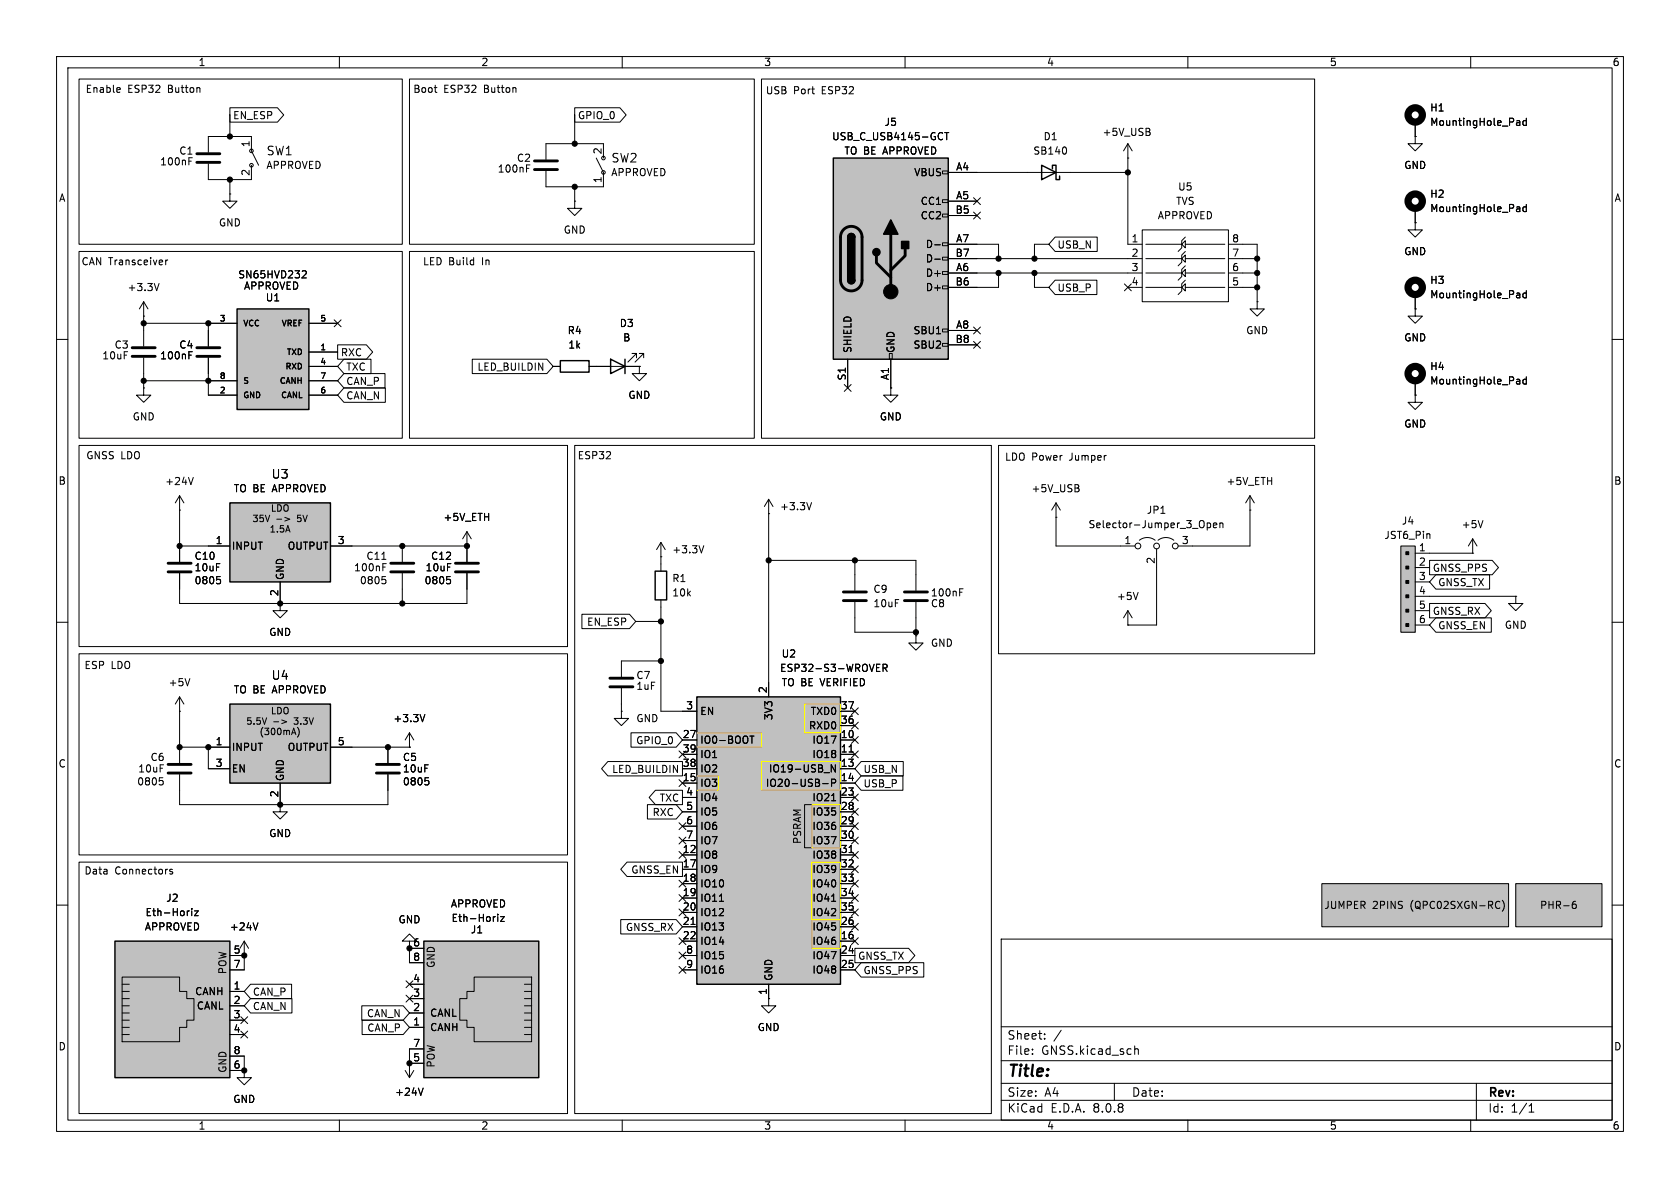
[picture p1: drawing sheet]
<svg xmlns="http://www.w3.org/2000/svg" width="297mm" height="210mm" viewBox="0 0 297 210" stroke-linecap="round" stroke-linejoin="round" font-family="sans-serif">
<g fill="none" stroke="#000" stroke-width=".18">
<path d="M10 10h277v190h-277zM12 12h273v186h-273zM60 10v2M110 10v2M160 10v2M210 10v2M260 10v2M10 60h2M285 60h2M10 110h2M285 110h2M10 160h2"/>
<path d="M177 166h108v32h-108zM285 160h2M60 198v2M110 198v2M160 198v2M177 194.5h108M177 191.5h108M177 187.5h108M177 181.5h108M182.5 186.3v.1M182.5 185.5v.1M184.7 183.6v.1"/>
<path d="M184.7 182.8v.1M187.6 182.1l-1.3 2M197 191.5v3M200.6 184.9v1.5M200.6 185.5l.2-.1 .4 .1v.9M210 198v2M260 198v2M261 191.5v6.5M270.3 196.6h.9M270.3 195.5l.4-.4v1.5"/>
</g>
<path d="M233.7 156.2h33v7.6h-33z" fill="#c0c0c0"/>
<g fill="none" stroke="#000" stroke-width=".18">
<path d="M250.2 39.4v1.2h1.3l-1.3 1.3-1.3-1.3h1.3M250.2 39.4h.1M250.2 24.1v1.3h1.3l-1.3 1.3-1.3-1.3h1.3M250.2 24.1h.1M250.2 21.6v2.5M250.2 36.8v2.6M268.3 21.3h.2l.2 .2v.7M268.3 36.6h.2l.2 .1v.7M268.7 37.3l-.4 .1M268.7 36.9h-.4M268.7 22.1l-.4 .1M268.7 21.6l-.4 .1"/>
<path d="M269.8 36.6h-.3l-.3 .2 .2 .5h.4M269.8 20.9v1.3M269.8 36.1v1.3M269.8 21.4l-.3-.1-.3 .3 .2 .5h.4M25.4 58.4v2.8M36.8 58.4v2.8M25.4 63.2v2.8M33.4 62.8h.4M36.8 63.2v2.8M186.7 91.4h.1M186.7 88.9l-.8 1.3M186.7 88.9v2.5"/>
<path d="M186.7 88.9l.8 1.3M190.5 86.3l.3 .2-.1 .3-.2 .1M190.6 85.7l.1 .2-.1 .3M198.1 96.5h2.6M201.4 95.5a2.26 2.26 0 0 1 2.8 0M204.5 97v3.3M204.7 95.5a2.26 2.26 0 0 1 2.8 0M208.3 96.5h2.5M213.4 92.4v1.3M213.4 92.5l.4-.1 .2 .3-.1 .5h-.5M214.5 92.9l.6-.2v-.2l-.4-.1-.2 .2 .1 .6h.5M215.7 92.6l.1-.2 .3 .1 .1 .8"/>
<path d="M215.7 92.4v.9M221 90.2h.1M221 87.6l-.8 1.3M221 87.6v2.6M221 87.6l.7 1.3M260.3 97.8h.1M260.3 95.3l-.7 1.2M260.3 95.3v2.5M260.3 95.3l.8 1.2M262.2 92l-.5 1.3M199.4 110.5h.1M199.4 108l-.8 1.2"/>
<path d="M199.4 108v2.5M199.4 108l.8 1.2M201.2 104.7l-.4 1.3M233.7 156.2h33v7.6h-33zM264.9 159.3l.3 .2M265.6 159.1a1.46 1.46 0 0 1 0 2M265.2 160.5l-.3 .1"/>
<circle cx="201.2" cy="96.5" r=".51"/>
<circle cx="204.5" cy="96.5" r=".51"/>
<circle cx="207.8" cy="96.5" r=".51"/>
</g>
<path d="M23.4 63h4M23.4 61.5h4M34.8 63h4.1M34.8 61.5h4.1" fill="none" stroke="#000" stroke-width=".51"/>
<g fill="none" stroke="#000" stroke-width="1.3">
<circle cx="250.2" cy="35.6" r="1.27"/>
<circle cx="250.2" cy="20.3" r="1.27"/>
</g>
<path d="M247.6 96.5h2.6v15.3h-2.6z" fill="#c0c0c0"/>
<path d="M248.5 97.5h.5v.5h-.5zM248.5 110.2h.5v.5h-.5zM248.5 107.7h.5v.5h-.5zM248.5 105.2h.5v.5h-.5zM248.5 102.6h.5v.5h-.5zM248.5 100.1h.5v.5h-.5z" fill="#000" stroke="#000" stroke-width=".18"/>
<path d="M247.6 96.5h2.6v15.3h-2.6zM250.2 97.8h2.5M250.2 100.3h2.5M250.2 102.9h2.5M250.2 105.4h2.5M250.2 108h2.5M250.2 110.5h2.5" fill="none" stroke="#000" stroke-width=".18"/>
<path d="M268 156.2h15.2v7.6h-15.2z" fill="#c0c0c0"/>
<g fill="none" stroke="#000" stroke-width=".18">
<path d="M181.6 30.5h7.6M188.4 26.1l.1 .4-.1 .6M25.4 55.9h.1M25.4 53.3l-.8 1.3M25.4 53.3v2.6M25.4 53.3l.8 1.3M28.1 50.1l-.4 1.3M250.2 54.6v1.3h1.3l-1.3 1.3-1.3-1.3h1.3M250.2 54.6h.1M250.2 52.1v2.5M268.3 51.8h.2l.2 .2v.6M268.7 52.6h-.4"/>
<path d="M268.7 52.1l-.4 .1M269.8 51.9l-.3-.1-.3 .2 .2 .6h.4M269.8 51.4v1.2M25.4 68.6v1.3h1.3l-1.3 1.2-1.3-1.2h1.3M25.4 68.6h.1M97.8 64.8h1.3M104.1 64.8h1.3M113 64.8v1.2h1.3l-1.3 1.3-1.2-1.3h1.2M113 64.8h.1M250.2 69.9v1.2h1.3l-1.3 1.3-1.3-1.3h1.3M250.2 69.9h.1M250.2 67.3v2.6"/>
<path d="M268.3 67h.2l.2 .2v.7M268.7 67.8l-.4 .1M268.7 67.3l-.4 .1M269.8 66.6v1.3M269.8 67.1l-.3-.1-.3 .3 .2 .5h.4M116.8 98.4h.1M116.8 95.9l-.7 1.3M116.8 95.9v2.5M116.8 95.9l.8 1.3M124.4 96.5l-.4 1.2M268 105.4v1.3h1.2l-1.2 1.3-1.3-1.3h1.3M268 105.4h.1"/>
<path d="M268 156.2h15.2v7.6h-15.2zM278 159.9l.4-.1 .3 .3-.1 .4-.4 .1-.2-.1M278.6 159.3l-.4 .1-.2 .2M43.2 168.9h.1M43.2 166.4l-.8 1.2M43.2 166.4v2.5M43.2 166.4l.7 1.2M45.6 163.1l-.4 1.3"/>
</g>
<g fill="none" stroke="#000" stroke-width="1.3">
<circle cx="250.2" cy="50.8" r="1.27"/>
<circle cx="250.2" cy="66" r="1.27"/>
</g>
<path d="M184.1 29.2l2.6 1.3-2.6 1.3zM186.1 29.8v-.6h.6v2.6h.6v-.7M99.1 63.8h5v2h-5z" fill="none" stroke="#000" stroke-width=".25"/>
<path d="M41.9 54.6h12.7v17.8h-12.7z" fill="#c0c0c0"/>
<path d="M41.9 54.6h12.7v17.8h-12.7z" fill="none" stroke="#000" stroke-width=".25"/>
<g fill="none" stroke="#000" stroke-width=".18">
<path d="M33.4 28.5h.4M36.8 24.1v2.8M36.8 29v2.8M40.6 34.3v1.3h1.3l-1.3 1.2-1.2-1.2h1.2M40.6 34.3h.1M44.4 24.1v2.6l1.3 2.5M44.4 29.2v2.6M93.1 29.8h.4M96.5 25.4v2.8M96.5 30.2v2.8M101.6 35.6v1.2h1.3l-1.3 1.3-1.3-1.3h1.3M101.6 35.6h.1"/>
<path d="M105.4 27.9l1.3 2.6v2.5M106.7 25.4v2.5M36.8 57.2h5.1M53.6 47.9h.4l.2 .3-.8 .9h.8M54.6 57.2h5.1M36.8 69.9h5.1M36.8 67.3h5.1M54.6 62.2h5.1M54.6 69.9h5.1M54.6 64.8h5.1M54.6 67.3h5.1M43.2 189.2v1.3h1.2l-1.2 1.3-1.3-1.3h1.3"/>
<path d="M43.2 189.2h.1"/>
<circle cx="44.5" cy="29.2" r=".32"/>
<circle cx="44.5" cy="26.7" r=".32"/>
<circle cx="106.7" cy="27.9" r=".32"/>
<circle cx="106.7" cy="30.5" r=".32"/>
</g>
<path d="M34.8 28.7h4.1M34.8 27.2h4.1M94.5 30h4.1M94.5 28.4h4.1" fill="none" stroke="#000" stroke-width=".51"/>
<path d="M20.3 166.4h20.3v24.1h-20.3z" fill="#c0c0c0"/>
<path d="M107.9 63.5l2.6 1.3-2.6 1.2zM110.5 63.5v2.5M20.3 166.4h20.3v24.1h-20.3z" fill="none" stroke="#000" stroke-width=".25"/>
<g fill="none" stroke="#000" stroke-width=".18">
<path d="M105.4 64.8h7.6M112.5 63.2v-.7h-.7h.7l-1.5 1.5M113.8 63.2v-.7h-.8h.8l-1.5 1.5M109.9 116.8v2.8M109.9 121.7v2.8M21.6 179.1h1.3M21.6 177.8h1.3M21.6 176.5h1.3M21.6 172.7h10.1v2.6h1.3v1.2h1.3v3.8h-1.3v1.3h-1.3v2.6h-10.1zM21.6 175.3h1.3M21.6 174h1.3M33.9 160.6v.1"/>
<path d="M33.9 161v.9M34.4 161h.6l-.6 .9h.6M40.6 175.3h2.6M40.6 177.8h2.6M40.6 168.9h2.6M40.6 171.5h2.6M21.6 182.9h1.3M21.6 181.6h1.3M21.6 180.3h1.3M40.6 180.3h2.6M40.6 182.9h2.6M40.6 189.2h2.6"/>
<path d="M40.6 186.7h2.6"/>
</g>
<path d="M107.8 119.9h4.1M107.8 121.4h4.1" fill="none" stroke="#000" stroke-width=".51"/>
<path d="M74.9 166.4h20.3v24.1h-20.3z" fill="#c0c0c0"/>
<path d="M74.9 166.4h20.3v24.1h-20.3z" fill="none" stroke="#000" stroke-width=".25"/>
<g fill="none" stroke="#000" stroke-width=".18">
<path d="M135.9 90.8h.1M135.9 88.3l-.8 1.2M135.9 88.3v2.5M135.9 88.3l.8 1.2M143.5 88.8l-.5 1.3M33.6 120l-.5 1.2M151.1 101.6v2.8M151.1 106.4v2.8M161.9 112.4v1.3h1.3l-1.3 1.2-1.2-1.2h1.2M161.9 112.4h.1M161.9 101.6v2.8M161.9 106.4v2.8"/>
<path d="M169.7 104.7h.4M169.7 104.1h.6M28.2 137.5h.6M28.6 138l.3 .2v.3l-.3 .3M31.7 125.7h.1M31.7 123.2v2.5M31.7 132.1v2.8M31.7 136.9v2.8M31.7 123.2l-.7 1.3M31.7 123.2l.8 1.3M72.4 179.1h2.5M72.4 176.5h2.5"/>
<path d="M72.4 174h2.5M72.4 167.6h2.5M72.4 170.2h2.5M83.8 172.7h10.2v11.5h-10.2v-2.6h-1.3v-1.3h-1.2v-3.8h1.2v-1.2h1.3zM88 161.6v.1M88 162v.9M88.5 162h.6l-.6 .9h.6M92.7 174h1.3M92.7 175.3h1.3M92.7 176.5h1.3M92.7 177.8h1.3M92.7 179.1h1.3"/>
<path d="M72.4 181.6h2.5M72.4 188h2.5M72.4 185.4h2.5M92.7 180.3h1.3M92.7 181.6h1.3M92.7 182.9h1.3"/>
</g>
<path d="M149.1 106.2h4.1M149.1 104.6h4.1M159.9 106.2h4.1M159.9 104.6h4.1M29.7 136.7h4.1M29.7 135.1h4.1" fill="none" stroke="#000" stroke-width=".51"/>
<g fill="#c0c0c0">
<path d="M123.2 123.2h25.4v50.8h-25.4z"/>
<path d="M123.2 137.2h3.8v2.5h-3.8z"/>
<path d="M123.2 129.5h11.4v2.6h-11.4z"/>
<path d="M134.6 134.6h14v5.1h-14z"/>
<path d="M142.2 124.5h6.4v5h-6.4z"/>
<path d="M143.5 162.6h5.1v5h-5.1z"/>
<path d="M143.5 152.4h5.1v10.2h-5.1z"/>
<path d="M143.5 142.2h5.1v7.7h-5.1z"/>
</g>
<path d="M123.2 123.2h25.4v50.8h-25.4z" fill="none" stroke="#000" stroke-width=".25"/>
<g fill="none" stroke="#000" stroke-width=".18">
<path d="M155 118h.4M155 118.7h.6M155 117.4h.6M156.1 118.1l.6-.1 .1-.2v-.3l-.7-.1v1.3M156.4 118.1l.4 .6M120.6 130.8h2.6M120.6 133.4h2.6M120.6 135.9h2.6M120.6 138.4h2.6M120.6 125.7h2.6M132.6 130.1h.7M132.9 130.1v1.3"/>
<path d="M135.9 120.7v2.5M145.4 138.5h1M145.7 136.6h1M147 138.4l.6-.1 .1-.1v-.3l-.7-.2v1.3M147.7 135.2v1.3l-.7-1.3v1.3M148.6 130.8h2.5M148.6 133.4h2.5M148.6 135.9h2.5M148.6 138.4h2.5M148.6 125.7h2.5M148.6 128.3h2.5M150.1 132.9h.7"/>
<path d="M120.6 151.1h2.6M120.6 153.7h2.6M120.6 156.2h2.6M120.6 158.8h2.6M120.6 141h2.6M120.6 143.5h2.6M120.6 146.1h2.6M120.6 148.6h2.6M127.2 159.3h.7M143.5 142.2h-1.3v7.7h1.3M147 159.3h.7M147 141.5h.7"/>
<path d="M148.6 151.1h2.5M148.6 153.7h2.5M148.6 156.2h2.5M148.6 158.8h2.5M148.6 141h2.5M148.6 143.5h2.5M148.6 146.1h2.5M148.6 148.6h2.5M150.1 150.7h.7M120.6 166.4h2.6M120.6 161.3h2.6M120.6 163.8h2.6"/>
<path d="M120.6 168.9h2.6M120.6 171.5h2.6M122.2 163.4h.7M135.9 176.5v1.3h1.3l-1.3 1.3-1.3-1.3h1.3M135.9 176.5h.1M135.9 174v2.5M148.6 166.4h2.5M148.6 161.3h2.5M148.6 163.8h2.5M148.6 168.9h2.5M148.6 171.5h2.5"/>
</g>
<path d="M123.2 137.2h3.8v2.5h-3.8zM123.2 129.5h11.4v2.6h-11.4zM134.6 134.6h14v5.1h-14zM143.5 142.2h5.1v7.7h-5.1zM143.5 162.6h5.1v5h-5.1z" fill="none" stroke="#f90" stroke-width=".18"/>
<path d="M142.2 124.5h6.4v5h-6.4zM143.5 152.4h5.1v10.2h-5.1z" fill="none" stroke="#ff0" stroke-width=".18"/>
<path d="M40.6 124.5h17.8v13.9h-17.8z" fill="#c0c0c0"/>
<path d="M40.6 124.5h17.8v13.9h-17.8z" fill="none" stroke="#000" stroke-width=".25"/>
<g fill="none" stroke="#000" stroke-width=".18">
<path d="M36.8 132.1h3.8M36.8 135.9h3.8M44.4 126.9h-.6v.5l.1-.1 .4 .1 .1 .1v.4l-.2 .1-.4-.1M44.9 127.9v.1M45.4 127.9l.4 .1M46 126.9h-.6v.5l.4-.1M46.3 128.8a1.33 1.33 0 0 0 .2 1.5M46.4 126.9l.4 1.1 .3-1.1M47.5 128.7l-.4 .5 .4 .1v.5l-.2 .1-.5-.1M48.1 128.8l.1-.1a.61 .61 0 0 1 .4 .6 .61 .61 0 0 1-.4 .6l-.2-.5 .1-.6M48.2 125v1.2h.5M48.4 127.6h.9"/>
<path d="M49.1 125a.58 .58 0 0 1 .7 .6 .58 .58 0 0 1-.7 .6zM49.1 128.8l.2-.1a.61 .61 0 0 1 .4 .6 .61 .61 0 0 1-.4 .6l-.3-.5zM49.5 138.4v3.8M49.8 127.3l.9 .3-.9 .3M50.2 129.1v.8M50.2 129.2l.3-.1 .2 .2M50.2 125.2l.3-.2a.38 .38 0 0 1 .4 .4v.4a.38 .38 0 0 1-.3 .4 .38 .38 0 0 1-.4-.4zM50.7 129.3l.1-.2 .3 .1 .1 .7M50.7 129.3v.6M51.5 129.9l.4-1.2 .4 1.2M51.7 129.5h.5M52 126.9h.7l-.4 .4 .3 .1v.5l-.1 .1-.5-.1"/>
<path d="M52.6 128.6a1.31 1.31 0 0 1 0 1.7M53.2 127.9v.1M53.6 126.9h.7l-.4 .4 .4 .1v.5l-.2 .1-.5-.1M54.6 126.9l.4 1.1 .4-1.1M58.4 132.1h3.8M71.6 189.2l.8 1.3M72.4 188h.1M72.4 188v2.5M73.2 189.2l-.8 1.3M74.8 192.3l-.4 1.3"/>
</g>
<path d="M147.3 27.9h20.3v35.6h-20.3z" fill="#c0c0c0"/>
<g fill="none" stroke="#000" stroke-width=".18">
<path d="M166.3 23.4l.3 .2M166.6 37.8h1v.6h-1zM166.6 35.3h1v.5h-1zM166.6 30.2h1v.5h-1zM166.6 24.6l-.3 .1M167 23.4h.7M167.4 23.4v1.3M167.6 30.5h5.1M167.6 35.6h5.1M167.6 38.1h5.1M165.3 43.3h.9M165.3 45.8h.9"/>
<path d="M166.6 58.2h1v.5h-1zM166.6 50.5h1v.6h-1zM166.6 48h1v.5h-1zM166.6 45.5h1v.5h-1zM166.6 42.9h1v.5h-1zM167.6 48.3h5.1M167.6 43.2h5.1M167.6 58.4h5.1M167.6 50.8h5.1M167.6 45.7h5.1M149.9 63.5v5.1M157.2 62.5h.5v1h-.5z"/>
<path d="M157.5 68.6v1.3h1.2l-1.2 1.2-1.3-1.2h1.3M157.5 68.6h.1M157.5 63.5v5.1M166.6 60.7h1v.5h-1zM167.6 61h5.1M31.7 90.2h.1M31.7 87.6l-.7 1.3M31.7 87.6v2.6M31.7 96.5v2.8M31.7 87.6l.8 1.3M34.2 84.4l-.5 1.3M67.5 98.9h.7"/>
<path d="M67.7 99.6h.6M71.1 96.5v2.8M31.7 101.3v2.8M38.3 101.9h.6M38.8 102.4l.2 .3v.3l-.2 .2M67.6 101.9h.6M67.7 100.2h.4M68 102.4l.2 .3v.3l-.2 .2M71.1 101.3v2.8M72.4 132.1h.1M72.4 129.5l-.8 1.3M72.4 129.5v2.6"/>
<path d="M72.4 129.5l.8 1.3M75.1 126.3l-.4 1.3"/>
</g>
<path d="M147.3 27.9h20.3v35.6h-20.3zM149.9 49.5a.64 .64 0 0 0 .6 .7 .64 .64 0 0 0 .6-.7M149.9 41.9a.64 .64 0 0 1 .6-.6 .64 .64 0 0 1 .6 .6" fill="none" stroke="#000" stroke-width=".25"/>
<path d="M149.1 40.6a1.9 1.9 0 0 1 2.1-.4 1.9 1.9 0 0 1 1.2 1.7v7.6a1.91 1.91 0 0 1-1.9 1.9 1.91 1.91 0 0 1-1.9-1.9v-7.7l.2-.7zM154.9 45.2v1.3l2.6 2.5M157.5 41.4v10.2M160 43.9v1.3l-2.5 2.6M29.7 99.6h4.1M69.1 99.6h4.1M29.7 101.1h4.1M69.1 101.1h4.1" fill="none" stroke="#000" stroke-width=".51"/>
<g fill="#000" stroke="#000" stroke-width=".25">
<path d="M149.9 49.5h1.2a.64 .64 0 0 1-.6 .7 .64 .64 0 0 1-.6-.7zM149.9 41.9h1.2v7.6h-1.2zM150 41.5a.64 .64 0 0 1 .7-.2 .64 .64 0 0 1 .4 .6h-1.2zM157.5 38.9l1.2 2.5h-2.5zM159.4 42.7h1.3v1.2h-1.3z"/>
<circle cx="154.9" cy="44.6" r=".63"/>
</g>
<circle cx="157.5" cy="51.6" r="1.27" fill="#000" stroke="#000" stroke-width=".18"/>
<path d="M40.6 88.9h17.8v14h-17.8z" fill="#c0c0c0"/>
<path d="M40.6 88.9h17.8v14h-17.8zM115.8 101h2.1v5h-2.1z" fill="none" stroke="#000" stroke-width=".25"/>
<g fill="none" stroke="#000" stroke-width=".18">
<path d="M14 14h57.1v29.2h-57.1zM21.1 15.5l.2 .3-.6 .1M21.2 16.3h-.1M40.6 19h8.4l1.2 1.3-1.2 1.3h-8.4zM72.4 14h60.9v29.2h-60.9zM76.8 15.5h.4M77.1 16.3h.1M101.6 19h8l1.1 1.3-1.1 1.3h-8zM134.6 14h97.8v63.5h-97.8zM36.8 24.1h7.6M36.8 31.8h7.6M40.6 31.8h.1"/>
<path d="M40.6 20.3v3.8M40.6 31.8v2.5M96.5 25.4h10.2M96.5 33h10.2M101.6 20.3v5.1M101.6 33v2.6M166.3 23.4l.3 .2M166.6 24.6l-.3 .1M167 23.4h.7M167.4 23.4v1.3M167.6 30.5h14M167.6 35.6h5.1"/>
<path d="M167.6 38.1h5.1M172.1 35l1.2 1.2M172.1 37.5l1.2 1.2M173.3 35l-1.2 1.2M173.3 37.5l-1.2 1.2M189.2 30.5h10.2M199.4 27.9h.1M199.4 25.4v17.8h2.5M199.4 25.4l-.8 1.3M199.4 25.4l.8 1.3M203 23.3l.3 .2v.3l-.2 .1M203.2 22.7l.1 .2-.1 .3"/>
<path d="M250.2 24.1h.1M250.2 39.4h.1M250.2 21.6v2.5M250.2 36.8v2.6M268.3 21.3h.2l.2 .2v.7M268.3 36.6h.2l.2 .1v.7M268.7 22.1l-.4 .1M268.7 21.6l-.4 .1M268.7 37.3l-.4 .1M268.7 36.9h-.4M269.8 20.9v1.3M269.8 36.1v1.3"/>
<path d="M269.8 21.4l-.3-.1-.3 .3 .2 .5h.4M269.8 36.6h-.3l-.3 .2 .2 .5h.4M14 44.5h57.1v33h-57.1zM25.4 55.9v2.5M25.4 57.2h16.5M29.3 46v.8M29.7 46l-.4 .2M36.8 57.2v4M53.6 47.9h.4l.2 .3-.8 .9h.8M54.6 57.2h5.1M59.1 56.5l1.2 1.3M60.3 56.5l-1.2 1.3"/>
<path d="M72.4 44.5h60.9v33h-60.9zM165.3 43.3h.9M165.3 45.8h.9M167.6 48.3h34.3M167.6 45.7h34.3M167.6 43.2h8.9v2.5M167.6 58.4h5.1M172.1 57.8l1.2 1.2M173.3 57.8l-1.2 1.2M176.5 48.3v2.5h-8.9M182.9 48.3v2.5h2.5M185.4 43.2h-2.5v2.5"/>
<path d="M186.5 49.5h7.4v2.6h-7.4l-1.1-1.3zM186.5 41.9h7.5v2.6h-7.5l-1.1-1.3zM198.8 50.2l1.2 1.2M199.4 50.8h2.5M200 50.2l-1.2 1.2M201.9 40.6h15.3v12.7h-15.3zM202.6 50.8h6.3M202.6 48.3h6.3M202.6 45.7h6.3M202.6 43.2h6.3M208.9 50.8v.6l-.6 .7M208.9 48.3v.6l-.6 .6"/>
<path d="M208.9 45.7v.7l-.6 .6M208.9 43.2v.6l-.6 .7M209.5 49.5l-.6 .7v.6M209.5 47l-.6 .6v.7M209.5 44.5l-.6 .6v.6M209.5 41.9l-.6 .6v.7M209.5 50.2v1.2l-.6-.6zM209.5 47.6v1.3l-.6-.6zM209.5 45.1v1.3l-.6-.7zM209.5 42.5v1.3l-.6-.6zM209.5 50.8h7M209.5 48.3h7"/>
<path d="M209.5 45.7h7M209.5 43.2h7M217.2 50.8h5M217.2 48.3h5M217.2 45.7h5M217.2 43.2h5v10.1M222.2 53.3v1.3h1.3l-1.3 1.3-1.2-1.3h1.2M222.2 53.3h.1M250.2 54.6h.1M250.2 52.1v2.5M268.3 51.8h.2l.2 .2v.6M268.7 52.6h-.4"/>
<path d="M268.7 52.1l-.4 .1M269.8 51.4v1.2M269.8 51.9l-.3-.1-.3 .2 .2 .6h.4M14 78.7h86.3v35.6h-86.3zM25.4 66v2.6M25.4 67.3h16.5M33.4 62.8h.4M36.8 63.2v6.7h5.1M54.6 67.3h5.1M54.6 64.8h5.1M54.6 62.2h5.1M54.6 69.9h5.1"/>
<path d="M59.7 61h5.1l1.1 1.2-1.1 1.3h-5.1zM60.8 63.5h4.8v2.5h-4.8l-1.1-1.2zM60.8 66h7.3v2.6h-7.3l-1.1-1.3zM60.8 68.6h7.3v2.5h-7.3l-1.1-1.2zM83.5 63.5h13.2l1.1 1.3-1.1 1.2h-13.2zM97.8 64.8h1.3M101.6 78.7h73.7v118.2h-73.7zM104.1 64.8h3.8M110.5 64.8h2.5M113 64.8h.1M149.3 68l1.2 1.2M149.9 63.5v5.1"/>
<path d="M150.5 68l-1.2 1.2M157.5 68.6h.1M157.5 63.5v5.1M167.6 61h5.1M172.1 60.4l1.2 1.2M173.3 60.4l-1.2 1.2M176.5 78.7h55.9v36.9h-55.9zM250.2 69.9h.1M250.2 67.3v2.6M268.3 67h.2l.2 .2v.7M268.7 67.8l-.4 .1M268.7 67.3l-.4 .1"/>
<path d="M269.8 67.1l-.3-.1-.3 .3 .2 .5h.4M269.8 66.6v1.3M31.7 96.5h8.9M31.7 90.2v9.1M44.8 91.1h.7l-.4 .4 .3 .1v.5l-.1 .1-.5-.1M46.5 91.1h-.5l-.1 .5 .2-.1 .4 .1 .1 .1-.1 .4-.1 .1-.5-.1M46.9 91.1l.4 1.1 .4-1.1M47.9 94.1h.7M47.9 93.2l.3-.3v1.2M48.2 89.2v1.2h.5M48.9 91.8h.9M49 93.9v.2"/>
<path d="M49.1 89.2a.58 .58 0 0 1 .7 .6 .58 .58 0 0 1-.7 .6zM50.1 92.9h-.5l-.1 .6 .2-.2 .4 .1 .1 .2-.1 .3-.1 .2-.5-.2M50.2 89.4l.3-.2a.38 .38 0 0 1 .4 .4v.4a.38 .38 0 0 1-.3 .4 .38 .38 0 0 1-.4-.4zM50.3 91.5l.9 .3-.9 .3M50.5 94.1l.4-1.2 .4 1.2M50.6 93.7h.6M53.2 91.1h-.6v.5l.1-.1 .4 .1 .1 .1v.4l-.2 .1-.4-.1M53.6 91.1l.3 1.1 .4-1.1M58.4 96.5h24.1M82.5 96.5h.1M82.5 94v5.3M82.5 94l-.7 1.3"/>
<path d="M82.5 94l.8 1.3M116.8 98.4v2.6M135.9 99.1h26v2.5M135.9 90.8v32.4M151.1 99.1v2.5M186.7 91.4v5.1h11.4M221 90.2v6.3h-10.2M252.7 99.1h11.1l1.1 1.2-1.1 1.3h-11.1zM252.7 97.8h7.6M14 115.6h86.3v35.5h-86.3zM31.7 101.3v5.4h50.8v-5.4M38.3 101.9h.6"/>
<path d="M38.8 102.4l.2 .3v.3l-.2 .2M49.5 106.7v1.3h1.3l-1.3 1.2-1.2-1.2h1.2M49.5 106.7h.1M49.5 102.9v3.8M71.1 104.1v2.6M79 101.9h.6M79.4 102.4l.3 .3v.3l-.3 .2M102.9 108.6h8.4l1.1 1.3-1.1 1.2h-8.4zM109.9 116.8h6.9M112.4 109.9h4.4M116.8 106v19.7h6.4M151.1 109.2v2.6h10.8"/>
<path d="M155 118h.4M155 118.7h.6M155 117.4h.6M156.1 118.1l.6-.1 .1-.2v-.3l-.7-.1v1.3M156.4 118.1l.4 .6M161.9 109.2v3.2M204.5 100.3v10.2h-5.1M252.7 106.7h9.8l1.1 1.3-1.1 1.2h-9.8zM252.7 105.4h15.3M253.8 101.6h9.5v2.5h-9.5l-1.1-1.2zM253.8 109.2h9.8v2.6h-9.8l-1.1-1.3zM31.7 125.7v6.4h8.9"/>
<path d="M36.8 132.1v3.8h3.8M49.5 138.4v3.8M58.4 132.1h14M68.6 132.1v2.8M68.6 136.9v5.3h-36.9v-2.5M72.4 132.1h.1M75.1 126.3l-.4 1.3M75.2 137.5h.6M75.6 138l.2 .2v.3l-.2 .3M107.5 134.6h13.1v2.6h-13.1l-1.1-1.3zM109.9 125.7v1.3h1.2l-1.2 1.3-1.3-1.3h1.3M109.9 125.7h.1"/>
<path d="M109.9 124.5v1.2M111.6 129.5h7.9l1.1 1.3-1.1 1.3h-7.9zM115.9 139.7h4.7v2.5h-4.7l-1.1-1.2zM120 132.7l1.3 1.3M120 137.8l1.3 1.2M120.6 130.8h2.6M120.6 133.4h2.6M120.6 135.9h2.6M120.6 138.4h2.6M121.3 132.7l-1.3 1.3M121.3 137.8l-1.3 1.2M132.6 130.1h.7"/>
<path d="M132.9 130.1v1.3M145.4 138.5h1M145.7 136.6h1M147 138.4l.6-.1 .1-.1v-.3l-.7-.2v1.3M147.7 135.2v1.3l-.7-1.3v1.3M148.6 125.7h2.5M148.6 130.8h2.5M148.6 133.4h2.5M148.6 135.9h2.5M148.6 138.4h2.5M148.6 128.3h2.5M150.1 132.9h.7"/>
<path d="M150.5 132.7l1.2 1.3M150.5 130.2l1.2 1.2M150.5 125.1l1.2 1.2M150.5 127.7l1.2 1.2M151.7 130.2l-1.2 1.2M151.7 127.7l-1.2 1.2M151.7 132.7l-1.2 1.3M151.7 125.1l-1.2 1.2M152.2 137.2h7.4v2.5h-7.4l-1.1-1.3zM152.2 134.6h7.5v2.6h-7.5l-1.1-1.3zM14 152.4h86.3v44.5h-86.3zM30.5 153.7h-.3l-.2 .1 .1 .2 .4 .1v.3h-.5"/>
<path d="M49.5 142.2v1.3h1.3l-1.3 1.3-1.2-1.3h1.2M49.5 142.2h.1M110.8 152.4h9.8v2.5h-9.8l-1.1-1.2zM114.5 142.2h5l1.1 1.3-1.1 1.3h-5zM120 155.6l1.3 1.2M120 158.1l1.3 1.3M120 145.4l1.3 1.3M120 150.5l1.3 1.2M120 148l1.3 1.2M120.6 153.7h2.6M120.6 151.1h2.6M120.6 156.2h2.6"/>
<path d="M120.6 158.8h2.6M120.6 141h2.6M120.6 143.5h2.6M120.6 146.1h2.6M120.6 148.6h2.6M121.3 155.6l-1.3 1.2M121.3 158.1l-1.3 1.3M121.3 145.4l-1.3 1.3M121.3 150.5l-1.3 1.2M121.3 148l-1.3 1.2M127.2 159.3h.7M147 159.3h.7"/>
<path d="M147 141.5h.7M148.6 153.7h2.5M148.6 151.1h2.5M148.6 156.2h2.5M148.6 158.8h2.5M148.6 141h2.5M148.6 143.5h2.5M148.6 146.1h2.5M148.6 148.6h2.5M150.1 150.7h.7M150.5 140.4l1.2 1.2M150.5 142.9l1.2 1.2"/>
<path d="M150.5 155.6l1.2 1.2M150.5 150.5l1.2 1.2M150.5 158.1l1.2 1.3M150.5 148l1.2 1.2M150.5 153.1l1.2 1.2M150.5 145.4l1.2 1.3M151.7 140.4l-1.2 1.2M151.7 142.9l-1.2 1.2M151.7 155.6l-1.2 1.2M151.7 150.5l-1.2 1.2M151.7 158.1l-1.2 1.3M151.7 148l-1.2 1.2"/>
<path d="M151.7 153.1l-1.2 1.2M151.7 145.4l-1.2 1.3M33.9 160.6v.1M33.9 161v.9M34.4 161h.6l-.6 .9h.6M40.6 168.9h2.6M40.6 175.3h2.6M40.6 177.8h2.6M42.6 179.7l1.2 1.2M43.2 168.9h.1M43.2 168.9v2.6h-2.6M43.8 179.7l-1.2 1.2"/>
<path d="M44.3 176.5h7.3v2.6h-7.3l-1.1-1.3zM44.3 174h7.3v2.5h-7.3l-1.1-1.2zM45.6 163.1l-.4 1.3M64 177.8h7.3l1.1 1.3-1.1 1.2h-7.3zM71.8 175.9l1.2 1.2M71.8 173.4l1.2 1.2M72.4 166.4h1.3l-1.3-1.3-1.3 1.3h1.3v1.2M72.4 167.6h.1M72.4 167.6v2.6h2.5M72.4 179.1h2.5M72.4 176.5h2.5M72.4 174h2.5"/>
<path d="M72.4 167.6h2.5M73 175.9l-1.2 1.2M73 173.4l-1.2 1.2M88 161.6v.1M88 162v.9M88.5 162h.6l-.6 .9h.6M109.7 162.6h9.8l1.1 1.2-1.1 1.3h-9.8zM120 160.7l1.3 1.2M120 165.8l1.3 1.2M120 170.8l1.3 1.3M120 168.3l1.3 1.2M120.6 166.4h2.6"/>
<path d="M120.6 161.3h2.6M120.6 163.8h2.6M120.6 168.9h2.6M120.6 171.5h2.6M121.3 160.7l-1.3 1.2M121.3 165.8l-1.3 1.2M121.3 170.8l-1.3 1.3M121.3 168.3l-1.3 1.2M122.2 163.4h.7M135.9 176.5h.1M135.9 174v2.5M148.6 166.4h2.5"/>
<path d="M148.6 161.3h2.5M148.6 163.8h2.5M148.6 168.9h2.5M148.6 171.5h2.5M150.5 165.8l1.2 1.2M150.5 163.2l1.2 1.2M150.5 160.7l1.2 1.2M151.1 167.6h9.5l1.1 1.3-1.1 1.3h-9.5zM151.7 165.8l-1.2 1.2M151.7 163.2l-1.2 1.2M151.7 160.7l-1.2 1.2M152.2 170.2h11.1v2.5h-11.1l-1.1-1.2z"/>
<path d="M40.6 186.7h2.6v2.5M40.6 180.3h2.6M40.6 182.9h2.6M40.6 189.2h2.6M42.6 182.3l1.2 1.2M43.2 189.2h.1M43.8 182.3l-1.2 1.2M64 180.3h7.3l1.1 1.3-1.1 1.3h-7.3zM72.4 188h.1M72.4 181.6h2.5M72.4 188h2.5M74.8 192.3l-.4 1.3"/>
<path d="M74.9 185.4h-2.5v2.6"/>
</g>
<path d="M80.5 99.6h4.1M80.5 101.1h4.1M66.5 136.7h4.1M66.5 135.1h4.1" fill="none" stroke="#000" stroke-width=".51"/>
<g fill="#000" stroke="#000" stroke-width=".18">
<circle cx="40.6" cy="24.1" r=".46"/>
<circle cx="40.6" cy="31.8" r=".46"/>
<circle cx="101.6" cy="33" r=".46"/>
<circle cx="101.6" cy="25.4" r=".46"/>
<circle cx="199.4" cy="30.5" r=".46"/>
<circle cx="25.4" cy="57.2" r=".46"/>
<circle cx="36.8" cy="57.2" r=".46"/>
<circle cx="176.5" cy="48.3" r=".46"/>
<circle cx="176.5" cy="45.7" r=".46"/>
<circle cx="182.9" cy="45.7" r=".46"/>
<circle cx="182.9" cy="48.3" r=".46"/>
<circle cx="222.2" cy="50.8" r=".46"/>
<circle cx="222.2" cy="48.3" r=".46"/>
<circle cx="222.2" cy="45.7" r=".46"/>
<circle cx="25.4" cy="67.3" r=".46"/>
<circle cx="36.8" cy="67.3" r=".46"/>
<circle cx="31.7" cy="96.5" r=".46"/>
<circle cx="71.1" cy="96.5" r=".46"/>
<circle cx="82.5" cy="96.5" r=".46"/>
<circle cx="135.9" cy="99.1" r=".46"/>
<circle cx="151.1" cy="99.1" r=".46"/>
<circle cx="49.5" cy="106.7" r=".46"/>
<circle cx="71.1" cy="106.7" r=".46"/>
<circle cx="116.8" cy="116.8" r=".46"/>
<circle cx="116.8" cy="109.9" r=".46"/>
<circle cx="161.9" cy="111.8" r=".46"/>
<circle cx="31.7" cy="132.1" r=".46"/>
<circle cx="36.8" cy="132.1" r=".46"/>
<circle cx="68.6" cy="132.1" r=".46"/>
<circle cx="49.5" cy="142.2" r=".46"/>
<circle cx="43.2" cy="168.9" r=".46"/>
<circle cx="72.4" cy="167.6" r=".46"/>
<circle cx="43.2" cy="189.2" r=".46"/>
<circle cx="72.4" cy="188" r=".46"/>
</g>
<text font-size="2.8" x="178" y="190.9">Title:</text>
<g font-size="2.1">
<text x="47" y="27.7">SW1</text>
<text x="108" y="28.9">SW2</text>
<text x="47.9" y="84.8">U3</text>
<text x="47.9" y="120.4">U4</text>
<text x="178" y="184">Sheet:</text>
<text x="178" y="186.7">File:</text>
<text x="184.1" y="186.7">GNSS.kicad_sch</text>
<text x="178" y="196.9">KiCad</text>
<text x="178" y="194.1">Size:</text>
<text x="184.7" y="194.1">A4</text>
<text x="185.7" y="196.9">E.D.A.</text>
<text x="193.3" y="196.9">8.0.8</text>
<text x="200" y="194.1">Date:</text>
<text x="263" y="194.3">Rev:</text>
<text x="263" y="196.9">Id:</text>
<text x="267.1" y="196.9">1/1</text>
</g>
<g font-size="1.8">
<text x="35" y="11.9">1</text>
<text x="85" y="11.9">2</text>
<text x="135" y="11.9">3</text>
<text x="185" y="11.9">4</text>
<text x="235" y="11.9">5</text>
<text x="285" y="11.9">6</text>
<text x="15" y="16.6">Enable</text>
<text x="22.6" y="16.6">ESP32</text>
<text x="29.8" y="16.6">Button</text>
<text x="73" y="16.6">Boot</text>
<text x="78.4" y="16.6">ESP32</text>
<text x="85.7" y="16.6">Button</text>
<text x="135.3" y="16.9">USB</text>
<text x="140.3" y="16.9">Port</text>
<text x="145.4" y="16.9">ESP32</text>
<text x="41.1" y="21.3">EN_ESP</text>
<text x="102.1" y="21.3">GPIO_0</text>
<text x="156.3" y="22.5">J5</text>
<text x="252.7" y="19.9">H1</text>
<text x="252.7" y="22.5">MountingHole_Pad</text>
<text x="28.2" y="29.4">100nF</text>
<text x="31.6" y="27.5">C1</text>
<text x="44.2" y="26.1" transform="rotate(-90 44.2 26.1)">1</text>
<text x="91.3" y="28.8">C2</text>
<text x="106.4" y="27.4" transform="rotate(-90 106.4 27.4)">2</text>
<text x="147" y="25">USB_C_USB4145-GCT</text>
<text x="149.2" y="27.5">TO BE APPROVED</text>
<text x="182.6" y="27.5">SB140</text>
<text x="184.4" y="25">D1</text>
<text x="194.8" y="24.2">+5V_USB</text>
<text x="10.3" y="35.9">A</text>
<text x="44.2" y="31.2" transform="rotate(-90 44.2 31.2)">2</text>
<text x="47" y="30.1">APPROVED</text>
<text x="87.9" y="30.7">100nF</text>
<text x="106.4" y="32.5" transform="rotate(-90 106.4 32.5)">1</text>
<text x="108" y="31.3">APPROVED</text>
<text x="161.5" y="31.3">VBUS</text>
<text x="168.9" y="30.2">A4</text>
<text x="168.9" y="35.3">A5</text>
<text x="208.2" y="33.9">U5</text>
<text x="248.2" y="30.1">GND</text>
<text x="252.7" y="35.2">H2</text>
<text x="285.3" y="35.9">A</text>
<text x="38.6" y="40.2">GND</text>
<text x="99.6" y="41.5">GND</text>
<text x="162.7" y="36.4">CC1</text>
<text x="162.7" y="39">CC2</text>
<text x="168.8" y="37.8">B5</text>
<text x="204.6" y="39">APPROVED</text>
<text x="207.8" y="36.4">TVS</text>
<text x="252.7" y="37.7">MountingHole_Pad</text>
<text x="14.3" y="47.1">CAN Transceiver</text>
<text x="74.7" y="47.1">LED Build</text>
<text x="85.3" y="47.1">In</text>
<text x="163.6" y="44">D-</text>
<text x="163.6" y="46.6">D-</text>
<text x="168.8" y="45.5">B7</text>
<text x="168.9" y="42.9">A7</text>
<text x="186.8" y="44.1">USB_N</text>
<text x="200" y="42.9">1</text>
<text x="200" y="45.5">2</text>
<text x="217.7" y="45.5">7</text>
<text x="217.7" y="42.9">8</text>
<text x="248.2" y="45.3">GND</text>
<text x="22.5" y="51.7">+3.3V</text>
<text x="42" y="49.4">SN65HVD232</text>
<text x="43" y="51.4">APPROVED</text>
<text x="46.9" y="53.5">U1</text>
<text x="163.6" y="49.1">D+</text>
<text x="163.6" y="51.7">D+</text>
<text x="168.8" y="50.5">B6</text>
<text x="168.9" y="48">A6</text>
<text x="186.8" y="51.8">USB_P</text>
<text x="200" y="48">3</text>
<text x="200" y="50.5">4</text>
<text x="217.7" y="50.5">5</text>
<text x="217.7" y="48">6</text>
<text x="252.7" y="50.4">H3</text>
<text x="252.7" y="52.9">MountingHole_Pad</text>
<text x="100.3" y="59.3">R4</text>
<text x="109.5" y="58">D3</text>
<text x="161.4" y="59.3">SBU1</text>
<text x="168.9" y="58.2">A8</text>
<text x="220.2" y="59.3">GND</text>
<text x="18" y="63.7">10uF</text>
<text x="20.2" y="61.8">C3</text>
<text x="28.2" y="63.7">100nF</text>
<text x="31.6" y="61.8">C4</text>
<text x="60.2" y="63.2">RXC</text>
<text x="61.1" y="65.7">TXC</text>
<text x="84.3" y="65.7">LED_BUILDIN</text>
<text x="100.4" y="61.8">1k</text>
<text x="110.1" y="60.6">B</text>
<text x="150.7" y="62.5" transform="rotate(-90 150.7 62.5)">SHIELD</text>
<text x="158.3" y="62.5" transform="rotate(-90 158.3 62.5)">GND</text>
<text x="161.4" y="61.8">SBU2</text>
<text x="168.8" y="60.7">B8</text>
<text x="248.2" y="60.6">GND</text>
<text x="252.7" y="65.6">H4</text>
<text x="61.1" y="68.3">CAN_P</text>
<text x="61.1" y="70.8">CAN_N</text>
<text x="111" y="70.7">GND</text>
<text x="149.6" y="67.4" transform="rotate(-90 149.6 67.4)">S1</text>
<text x="157.2" y="67.3" transform="rotate(-90 157.2 67.3)">A1</text>
<text x="252.7" y="68.2">MountingHole_Pad</text>
<text x="23.4" y="74.5">GND</text>
<text x="155.4" y="74.5">GND</text>
<text x="248.2" y="75.8">GND</text>
<text x="15.2" y="81.4">GNSS LDO</text>
<text x="102" y="81.4">ESP32</text>
<text x="177.6" y="81.6">LDO Power</text>
<text x="189.2" y="81.6">Jumper</text>
<text x="10.3" y="85.9">B</text>
<text x="29.1" y="86">+24V</text>
<text x="41.2" y="87.2">TO BE APPROVED</text>
<text x="182.3" y="87.2">+5V_USB</text>
<text x="216.7" y="86">+5V_ETH</text>
<text x="285.3" y="85.9">B</text>
<text x="78.3" y="92.3">+5V_ETH</text>
<text x="137.8" y="90.4">+3.3V</text>
<text x="192.3" y="93.6">Selector-Jumper_3_Open</text>
<text x="202.6" y="91">JP1</text>
<text x="244.6" y="95.5">JST6_Pin</text>
<text x="247.7" y="92.9">J4</text>
<text x="258.3" y="93.6">+5V</text>
<text x="34.3" y="99.2">C10</text>
<text x="34.3" y="101.2">10uF</text>
<text x="38" y="96.3">1</text>
<text x="40.9" y="97.4">INPUT</text>
<text x="50.8" y="97.4">OUTPUT</text>
<text x="59.6" y="96.3">3</text>
<text x="62.5" y="101.2">100nF</text>
<text x="64.7" y="99.2">C11</text>
<text x="75.1" y="101.2">10uF</text>
<text x="76.1" y="99.2">C12</text>
<text x="118.8" y="98">+3.3V</text>
<text x="198.7" y="96.3">1</text>
<text x="204.2" y="99.8" transform="rotate(-90 204.2 99.8)">2</text>
<text x="208.8" y="96.3">3</text>
<text x="250.8" y="97.5">1</text>
<text x="250.8" y="100.1">2</text>
<text x="253.2" y="101.3">GNSS_PPS</text>
<text x="34.3" y="103.5">0805</text>
<text x="49.3" y="105.5" transform="rotate(-90 49.3 105.5)">2</text>
<text x="50.4" y="102.6" transform="rotate(-90 50.4 102.6)">GND</text>
<text x="63.5" y="103.5">0805</text>
<text x="75" y="103.5">0805</text>
<text x="118.8" y="103.1">R1</text>
<text x="118.8" y="105.6">10k</text>
<text x="154.3" y="105">C9</text>
<text x="154.3" y="107.5">10uF</text>
<text x="164.5" y="107.5">C8</text>
<text x="164.5" y="105.6">100nF</text>
<text x="197.4" y="106.3">+5V</text>
<text x="250.8" y="102.6">3</text>
<text x="250.8" y="105.2">4</text>
<text x="250.8" y="107.7">5</text>
<text x="254.2" y="103.8">GNSS_TX</text>
<text x="47.5" y="112.6">GND</text>
<text x="103.7" y="110.8">EN_ESP</text>
<text x="250.8" y="110.2">6</text>
<text x="253.2" y="108.9">GNSS_RX</text>
<text x="254.2" y="111.4">GNSS_EN</text>
<text x="265.9" y="111.4">GND</text>
<text x="14.8" y="118.5">ESP</text>
<text x="19.6" y="118.5">LDO</text>
<text x="137.8" y="119">ESP32-S3-WROVER</text>
<text x="138.1" y="116.4">U2</text>
<text x="164.5" y="114.5">GND</text>
<text x="29.7" y="121.5">+5V</text>
<text x="41.2" y="122.8">TO BE APPROVED</text>
<text x="112.4" y="120.2">C7</text>
<text x="112.4" y="122.1">1uF</text>
<text x="121.2" y="125.5">3</text>
<text x="135.6" y="122.6" transform="rotate(-90 135.6 122.6)">2</text>
<text x="138.1" y="121.5">TO BE VERIFIED</text>
<text x="148.5" y="125.5">37</text>
<text x="38" y="131.8">1</text>
<text x="59.6" y="131.8">5</text>
<text x="69.4" y="127.9">+3.3V</text>
<text x="112.4" y="131.8">GPIO_0</text>
<text x="112.4" y="127.9">GND</text>
<text x="120.6" y="130.6">27</text>
<text x="123.7" y="131.7">IO0-BOOT</text>
<text x="123.7" y="126.6">EN</text>
<text x="136.8" y="127.4" transform="rotate(-90 136.8 127.4)">3V3</text>
<text x="142.9" y="129.1">RXD0</text>
<text x="143.2" y="126.6">TXD0</text>
<text x="143.5" y="131.7">IO17</text>
<text x="148.5" y="130.6">10</text>
<text x="148.5" y="128">36</text>
<text x="10.3" y="135.9">C</text>
<text x="24.3" y="136.8">10uF</text>
<text x="26.5" y="134.7">C6</text>
<text x="38" y="135.6">3</text>
<text x="40.9" y="132.9">INPUT</text>
<text x="40.9" y="136.8">EN</text>
<text x="50.8" y="132.9">OUTPUT</text>
<text x="71.1" y="134.7">C5</text>
<text x="71.1" y="136.8">10uF</text>
<text x="108.1" y="136.8">LED_BUILDIN</text>
<text x="120.6" y="135.6">38</text>
<text x="120.6" y="133.1">39</text>
<text x="123.7" y="136.8">IO2</text>
<text x="123.7" y="134.2">IO1</text>
<text x="135.8" y="136.8">IO19-USB_N</text>
<text x="143.5" y="134.2">IO18</text>
<text x="148.5" y="133.1">11</text>
<text x="148.5" y="135.6">13</text>
<text x="152.6" y="136.8">USB_N</text>
<text x="285.3" y="135.9">C</text>
<text x="24.2" y="139">0805</text>
<text x="49.3" y="141" transform="rotate(-90 49.3 141)">2</text>
<text x="50.4" y="138.2" transform="rotate(-90 50.4 138.2)">GND</text>
<text x="71.1" y="139">0805</text>
<text x="116.5" y="141.9">TXC</text>
<text x="120.6" y="138.2">15</text>
<text x="121.2" y="140.7">4</text>
<text x="121.2" y="143.3">5</text>
<text x="123.7" y="139.3">IO3</text>
<text x="123.7" y="141.8">IO4</text>
<text x="135.3" y="139.3">IO20-USB-P</text>
<text x="143.5" y="141.8">IO21</text>
<text x="148.5" y="138.2">14</text>
<text x="148.5" y="140.7">23</text>
<text x="148.5" y="143.3">28</text>
<text x="152.6" y="139.4">USB_P</text>
<text x="47.5" y="148.2">GND</text>
<text x="115.3" y="144.5">RXC</text>
<text x="121.2" y="145.8">6</text>
<text x="121.2" y="148.3">7</text>
<text x="123.7" y="144.4">IO5</text>
<text x="123.7" y="146.9">IO6</text>
<text x="123.7" y="149.5">IO7</text>
<text x="141.8" y="149.3" transform="rotate(-90 141.8 149.3)">PSRAM</text>
<text x="143.5" y="144.4">IO35</text>
<text x="143.5" y="146.9">IO36</text>
<text x="143.5" y="149.5">IO37</text>
<text x="148.5" y="145.8">29</text>
<text x="148.5" y="148.3">30</text>
<text x="14.8" y="154.8">Data</text>
<text x="20.3" y="154.8">Connectors</text>
<text x="111.5" y="154.6">GNSS_EN</text>
<text x="120.6" y="150.9">12</text>
<text x="120.6" y="153.4">17</text>
<text x="120.6" y="156">18</text>
<text x="123.7" y="152">IO8</text>
<text x="123.7" y="154.5">IO9</text>
<text x="143.5" y="152">IO38</text>
<text x="143.5" y="154.5">IO39</text>
<text x="148.5" y="150.9">31</text>
<text x="148.5" y="153.4">32</text>
<text x="148.5" y="156">33</text>
<text x="29.3" y="159.6">J2</text>
<text x="79.6" y="160.6">APPROVED</text>
<text x="120.6" y="158.5">19</text>
<text x="120.6" y="161">20</text>
<text x="123.7" y="157.1">IO10</text>
<text x="123.7" y="159.6">IO11</text>
<text x="143.5" y="157.1">IO40</text>
<text x="143.5" y="159.6">IO41</text>
<text x="148.5" y="158.5">34</text>
<text x="148.5" y="161">35</text>
<text x="234" y="160.9">JUMPER</text>
<text x="242.6" y="160.9">2PINS</text>
<text x="249.4" y="160.9">(QPC02SXGN-RC)</text>
<text x="272.2" y="160.9">PHR-6</text>
<text x="25.5" y="164.7">APPROVED</text>
<text x="25.6" y="162.2">Eth-Horiz</text>
<text x="40.5" y="164.7">+24V</text>
<text x="70.4" y="163.4">GND</text>
<text x="73" y="167.4">6</text>
<text x="79.7" y="163.2">Eth-Horiz</text>
<text x="83.1" y="165.2">J1</text>
<text x="110.6" y="164.8">GNSS_RX</text>
<text x="120.6" y="163.6">21</text>
<text x="120.6" y="166.1">22</text>
<text x="123.7" y="162.2">IO12</text>
<text x="123.7" y="164.7">IO13</text>
<text x="123.7" y="167.2">IO14</text>
<text x="143.5" y="167.2">IO46</text>
<text x="143.5" y="164.7">IO45</text>
<text x="143.5" y="162.2">IO42</text>
<text x="148.5" y="166.1">16</text>
<text x="148.5" y="163.6">26</text>
<text x="40.2" y="172.3" transform="rotate(-90 40.2 172.3)">POW</text>
<text x="41.2" y="168.7">5</text>
<text x="41.2" y="171.2">7</text>
<text x="73" y="173.7">4</text>
<text x="73" y="169.9">8</text>
<text x="77.1" y="171.2" transform="rotate(-90 77.1 171.2)">GND</text>
<text x="121.2" y="168.7">8</text>
<text x="121.2" y="171.2">9</text>
<text x="123.7" y="169.8">IO15</text>
<text x="123.7" y="172.3">IO16</text>
<text x="136.8" y="173.5" transform="rotate(-90 136.8 173.5)">GND</text>
<text x="143.5" y="169.8">IO47</text>
<text x="143.5" y="172.3">IO48</text>
<text x="148.5" y="168.7">24</text>
<text x="148.5" y="171.2">25</text>
<text x="151.6" y="169.9">GNSS_TX</text>
<text x="152.6" y="172.4">GNSS_PPS</text>
<text x="34.4" y="176.1">CANH</text>
<text x="34.7" y="178.7">CANL</text>
<text x="41.2" y="175">1</text>
<text x="41.2" y="177.5">2</text>
<text x="44.6" y="178.8">CAN_N</text>
<text x="44.6" y="176.2">CAN_P</text>
<text x="73" y="178.8">2</text>
<text x="73" y="176.3">3</text>
<text x="75.9" y="179.9">CANL</text>
<text x="135.6" y="176" transform="rotate(-90 135.6 176)">1</text>
<text x="10.3" y="185.9">D</text>
<text x="41.2" y="180.1">3</text>
<text x="41.2" y="182.6">4</text>
<text x="64.8" y="180">CAN_N</text>
<text x="64.8" y="182.6">CAN_P</text>
<text x="73" y="181.4">1</text>
<text x="73" y="185.2">7</text>
<text x="75.9" y="182.5">CANH</text>
<text x="133.9" y="182.5">GND</text>
<text x="285.3" y="185.9">D</text>
<text x="40.2" y="189.8" transform="rotate(-90 40.2 189.8)">GND</text>
<text x="41.2" y="189">6</text>
<text x="41.2" y="186.4">8</text>
<text x="73" y="187.7">5</text>
<text x="77.1" y="188.8" transform="rotate(-90 77.1 188.8)">POW</text>
<text x="41.1" y="195.2">GND</text>
<text x="69.7" y="193.9">+24V</text>
<text x="35" y="199.9">1</text>
<text x="85" y="199.9">2</text>
<text x="135" y="199.9">3</text>
<text x="185" y="199.9">4</text>
<text x="235" y="199.9">5</text>
<text x="285" y="199.9">6</text>
</g>
<text font-size="1.6" x="46.2" y="128.3">-&gt;</text>
<g font-size="1.4">
<text x="38.8" y="56.9">3</text>
<text x="42.9" y="57.9">VCC</text>
<text x="49.7" y="57.9">VREF</text>
<text x="56.5" y="56.9">5</text>
<text x="50.3" y="65.5">RXD</text>
<text x="50.6" y="63">TXD</text>
<text x="56.5" y="62">1</text>
<text x="56.5" y="64.5">4</text>
<text x="38.8" y="69.6">2</text>
<text x="38.8" y="67.1">8</text>
<text x="42.9" y="70.6">GND</text>
<text x="42.9" y="68">S</text>
<text x="49.3" y="68">CANH</text>
<text x="49.6" y="70.6">CANL</text>
<text x="56.5" y="69.6">6</text>
<text x="56.5" y="67.1">7</text>
</g>
</svg>
